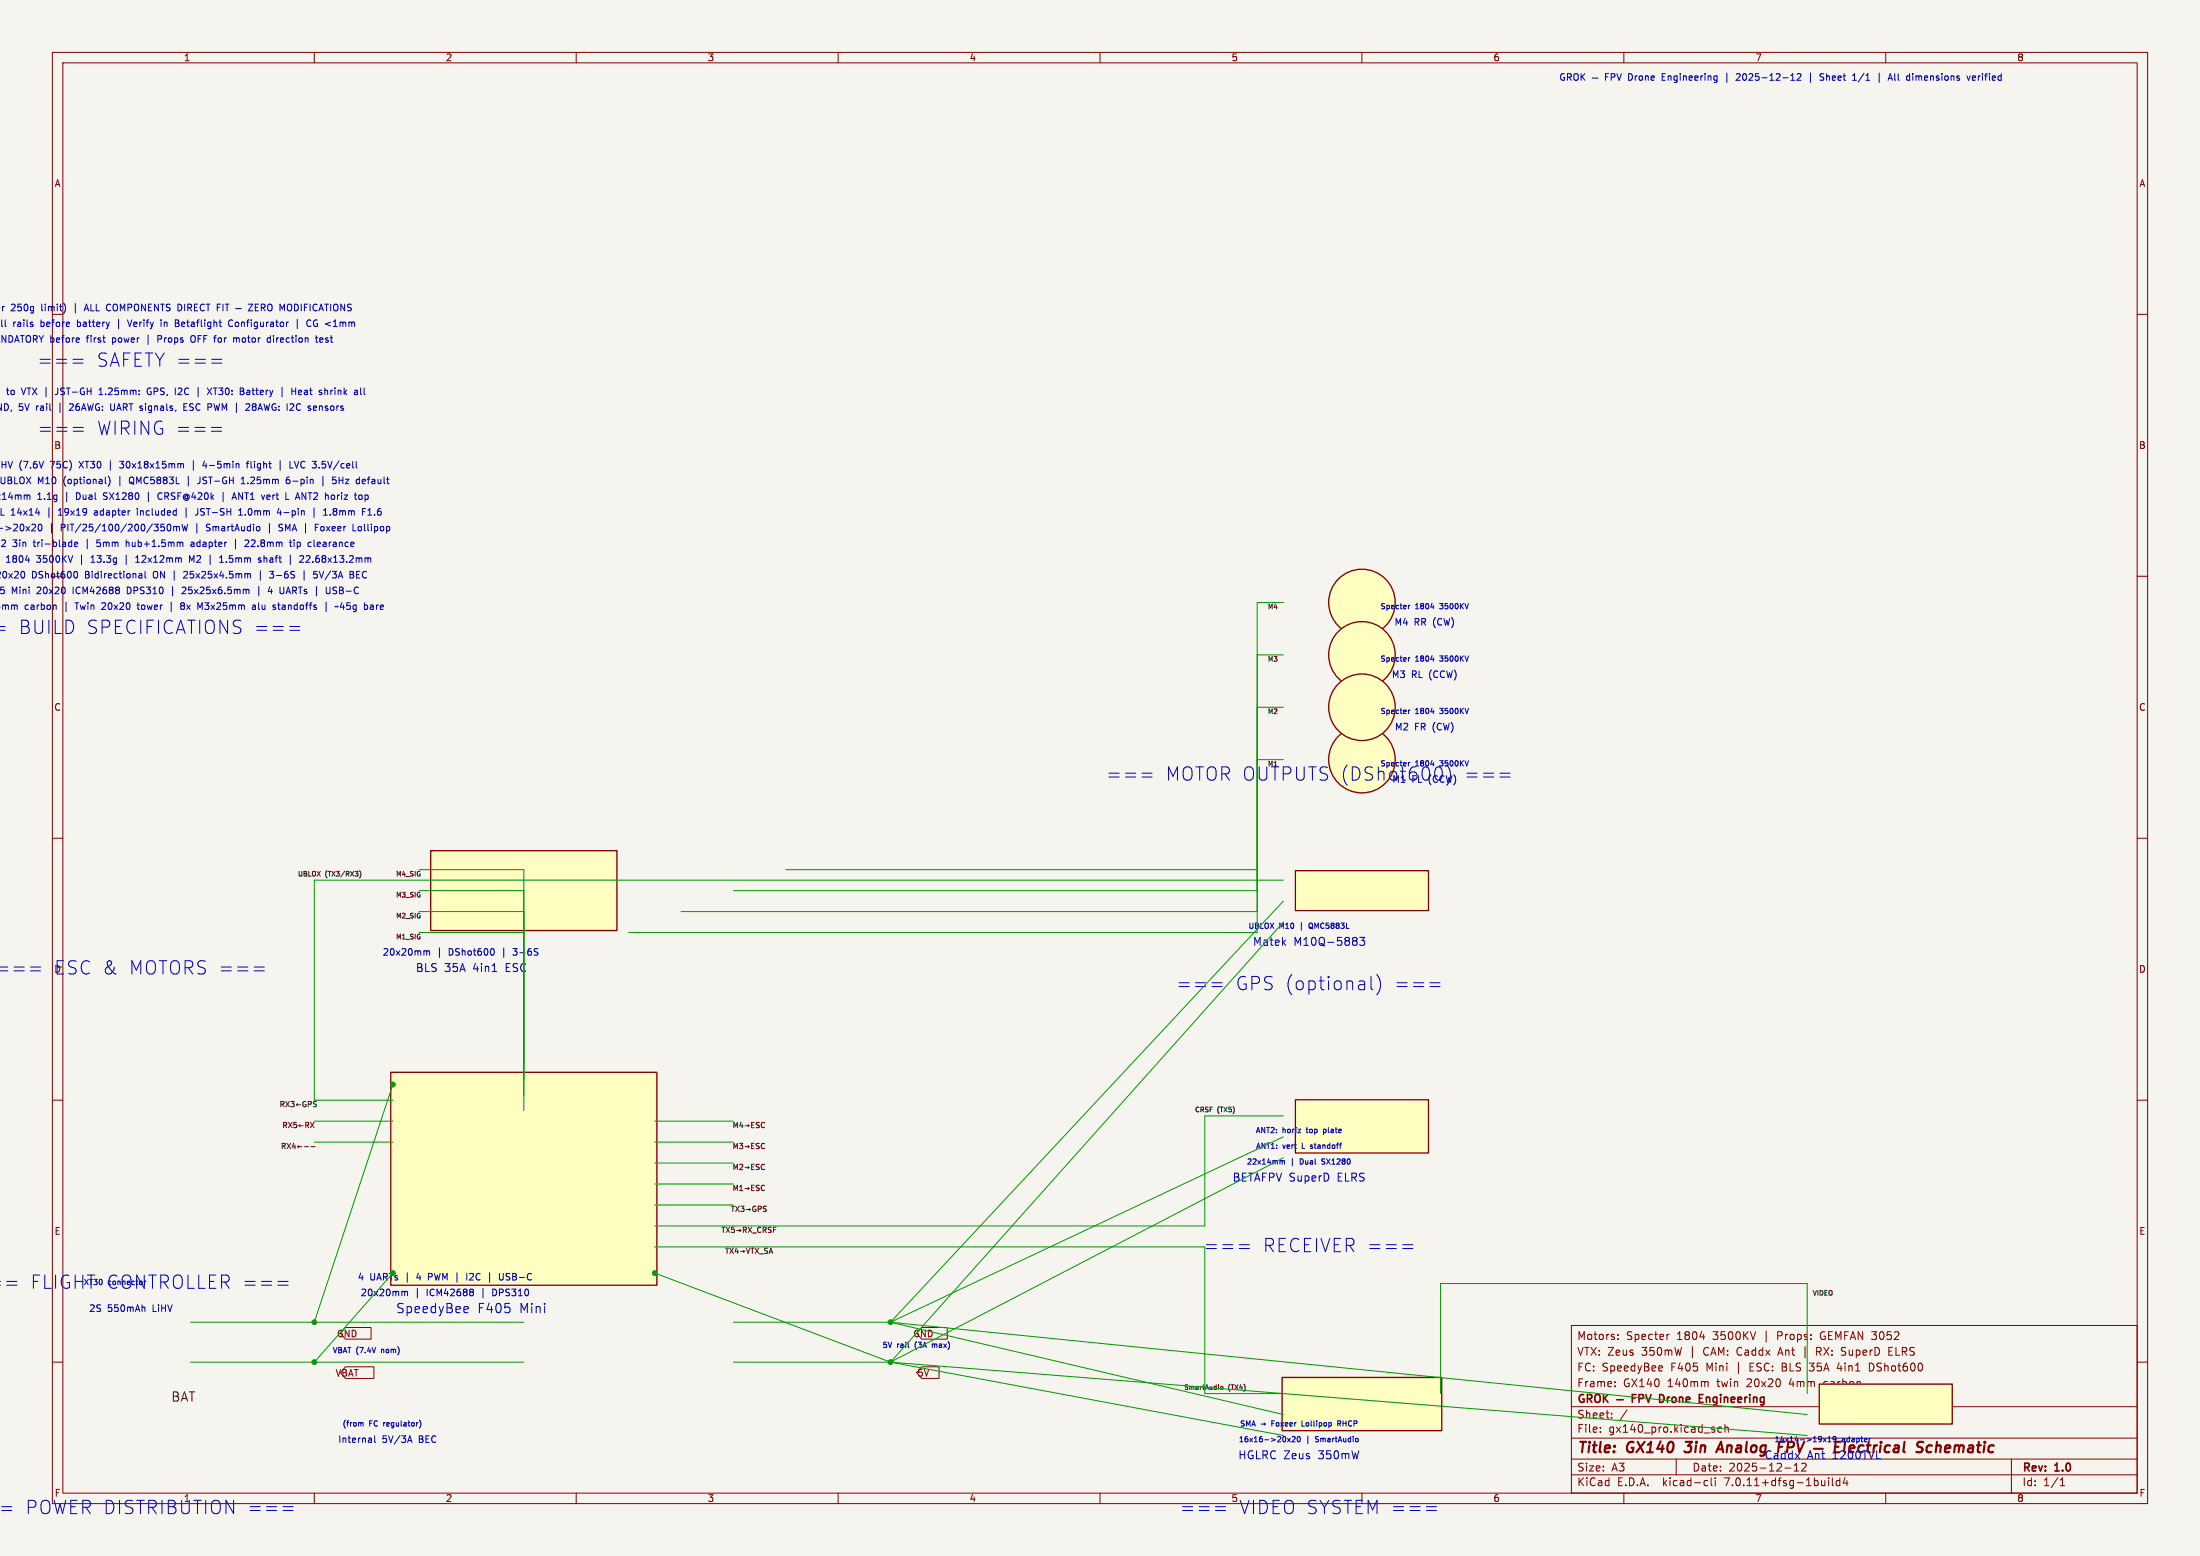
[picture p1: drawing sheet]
<svg xmlns="http://www.w3.org/2000/svg" width="420mm" height="297mm" viewBox="0 0 420 297" stroke-linecap="round" stroke-linejoin="round" font-family="sans-serif">
<path d="M0 0h420v297h-420z" fill="#f5f4ef" stroke="#f5f4ef" stroke-width=".19"/>
<g fill="none" stroke="#840000" stroke-width=".19">
<path d="M10 10h400v277h-400zM12 12h396v273h-396zM60 10v2M110 10v2M160 10v2M210 10v2M260 10v2M310 10v2M360 10v2M408 60h2M408 110h2M10 160h2"/>
<path d="M408 160h2M10 210h2M408 210h2M10 260h2M66 253.4h4.8v2.2h-4.8l-1-1.1zM176 253.4h4.8v2.2h-4.8l-1-1.1zM300 253h108v32h-108zM308.9 255.5v.2M308.9 254.8v.1M318.7 254.7l-.4 .1M346.8 258h.6M347.4 257.2h-.6v1.5"/>
<path d="M360.6 257.9h.5M361.3 257.2h-.7v1.5h.7M408 260h2M66 260.9h5.4v2.2h-5.4l-1-1.1zM176 260.9h3.3v2.2h-3.3l-1-1.1zM300 278.5h108M300 274.5h108M300 268.5h108M305.5 273.2v.2M305.5 272.5v.1M307.7 270.5v.2M307.7 269.8v.1"/>
<path d="M308.3 264.5v.2M308.3 263.8v.1M310.6 269.1l-1.3 1.9M317.2 260.7l.2 .3-.7 .2M317.3 261.6l-.1 .1M320 278.5v3M325.9 263.7l.2 .2v.8M328.7 272.5l-.5-.1-.3 .3 .2 .6h.6M329.3 272.5l.2-.1 .4 .1v.9M329.3 271.9v1.5M342.8 279.5l-.3 .2M342.9 279.3v1.5"/>
<path d="M344.5 279.3l-.6 .1M344.7 279.4v.5l-.8 .9h.9M345.4 260.2h.9M345.4 261.5l.2 .2M351.1 260.1l-.4 1.1h1M357.4 260.3l-.5-.1v1.5l.5-.1M384 278.5v6.5M60 285v2M110 285v2M160 285v2M210 285v2M260 285v2"/>
<path d="M300 281.5h108M310 285v2M325.6 282.6l.4 .1M326 283.5l-.4 .1M326.7 282.1v1.3l.2 .2M327.4 282.1v.1M327.4 282.6v1M340.7 280.2h1.2M342.5 280.8h.9M349.1 282.1v.1M349.1 282.6v1M349.8 282.1v1.3l.2 .2"/>
<path d="M351.2 282.7l-.4-.1-.3 .3 .2 .6h.5M351.2 282.1v1.5M352.2 282l-.3 1.1h.9M352.6 282.6v1M360 285v2M393.3 283.6h.9M393.3 282.5l.4-.4v1.5"/>
</g>
<g fill="none" stroke="#840000" stroke-width=".4">
<path d="M321.5 277l.3 .2M321.8 275.2h1.2M327.6 277.2l.9-2 .5 2M327.9 276.6h.9M339.6 276.2h.6M350.3 276.2h.7M351.4 275.2h-1l-.2 2M352.3 275.2l-.3 1.7M353.1 276.2l-.1 .7M354 276.2v.1l-1 .2M354.8 276.3l-.1 .5M356.4 275.9h.7"/>
<path d="M356.7 275.2l-.2 1.7M357.8 275.9l-.2 1.3M358.4 275.9l-.4 .1-.3 .3M359 275.9l-.1 1.3M359.1 275.2l-.1 .1 .1 .1M359.1 275.2v.2M360.8 276a.66 .66 0 0 0-1 .3v.5l.1 .3h.8M361.7 276h.7v1.2M362.5 276.3l-.7 .1a.4 .4 0 0 0-.3 .4 .4 .4 0 0 0 .2 .4l.7-.1M363.6 275.2l-.2 1.7 .2 .3M367.2 275.3a.85 .85 0 0 0-1.1 .1 .45 .45 0 0 0 .2 .8l.6 .1a.51 .51 0 0 1 .1 .6 .51 .51 0 0 1-.4 .3l-.8-.1M368.8 276a.66 .66 0 0 0-1 .3v.5l.1 .3h.8"/>
<path d="M369.8 275.2l-.3 2M370.3 275.9l-.6 .2"/>
</g>
<path d="M308.6 267.2h1.3M311.6 266.9h.5M312.3 266.2h-.7v1.5M312.9 267l.7-.1 .2-.2-.1-.4-.2-.1h-.6v1.5M314.2 266.2l.5 1.5 .5-1.5M317.5 266.4l-.3-.2h-.4v1.5h.4l.3-.2M324.4 266.9h.5M324.4 266.2h.7M324.4 267.7h.7" fill="none" stroke="#840000" stroke-width=".3"/>
<g fill="#ffffc2" stroke="#ffffc2" stroke-width=".19">
<path d="M74.6 204.7h50.8v40.6h-50.8z"/>
<path d="M347.3 264.2h25.4v7.6h-25.4z"/>
<path d="M82.2 162.4h35.6v15.2h-35.6z"/>
<path d="M244.8 262.9h30.4v10.2h-30.4z"/>
<path d="M247.3 209.9h25.4v10.2h-25.4z"/>
<path d="M247.3 166.2h25.4v7.6h-25.4z"/>
<circle cx="260" cy="145" r="6.3"/>
<circle cx="260" cy="115" r="6.3"/>
<circle cx="260" cy="125" r="6.3"/>
<circle cx="260" cy="135" r="6.3"/>
</g>
<g fill="none" stroke="#840000" stroke-width=".25">
<path d="M82.2 162.4h35.6v15.2h-35.6zM247.3 166.2h25.4v7.6h-25.4zM74.6 204.7h50.8v40.6h-50.8zM247.3 209.9h25.4v10.2h-25.4zM244.8 262.9h30.4v10.2h-30.4zM347.3 264.2h25.4v7.6h-25.4z"/>
<circle cx="260" cy="115" r="6.3"/>
<circle cx="260" cy="135" r="6.3"/>
<circle cx="260" cy="125" r="6.3"/>
<circle cx="260" cy="145" r="6.3"/>
</g>
<g fill="none" stroke="#0f0f0f" stroke-width=".19">
<path d="M68.6 166.2a1.03 1.03 0 0 1 0 1.4M53.6 210.8l.5-.1 .1-.4-.6-.1v1.1M53.9 218.8l.5-.1v-.4l-.5-.1v1.1M53.9 210.8l.3 .5M54.1 218.8l.4 .5M54.1 214.8l.5-.1 .1-.4-.6-.1v1.1M54.4 214.8l.3 .5M54.6 210.2l.6 1.1M54.8 218.2l.7 1.1M55.1 214.2l.6 1.1M55.2 210.2l-.6 1.1M55.5 218.2l-.7 1.1"/>
<path d="M55.5 210.2h.7l-.4 .4 .3 .1v.5l-.1 .1-.5-.1M55.7 214.2l-.6 1.1M56.1 218.2l-.3 .7h.6M56.3 218.6v.7M56.6 210.9h.8M56.6 210.9l.2 .2M56.6 214.2h-.5v.5h.5v.5l-.1 .1-.4-.1M56.8 210.7l-.2 .2M56.8 218.9h.8M56.8 218.9l.2 .2M57 218.7l-.2 .2M57.1 214.9h.8"/>
<path d="M57.1 214.9l.2 .2M57.3 214.7l-.2 .2M58.1 218.9h.8M58.4 214.8l.4-.1 .1-.4-.5-.1v1.1M58.4 210.3a.46 .46 0 0 0-.6 .5 .46 .46 0 0 0 .6 .4v-.4h-.2M58.6 214.8l.3 .5M58.9 210.8l.4-.1 .1-.4-.5-.1v1.1M59.3 214.2l.7 1.1M59.3 218.9h.8M60 214.2l-.7 1.1M60.4 210.3l-.4-.1-.2 .2 .1 .3 .5 .2v.3h-.6M140.1 215.3v-1.1l.3 .8 .4-.8v1.1"/>
<path d="M140.1 219.3v-1.1l.3 .8 .4-.8v1.1M141.2 218.2h.6l-.3 .4 .2 .1v.5l-.1 .1-.4-.1M141.5 214.2l-.3 .7h.6M141.7 214.6v.7M142.2 218.9h.8M142.2 214.9h.8M142.8 218.7l.2 .2M142.8 214.7l.2 .2M143 218.9l-.2 .2M143 214.9l-.2 .2M143.5 218.7h.3M143.5 214.7h.3"/>
<path d="M144 214.2h-.5v1.1h.5M144 218.2h-.5v1.1h.5M144.9 214.3l-.4-.1-.1 .2 .1 .3 .4 .2v.3h-.5M144.9 218.3l-.4-.1-.1 .2 .1 .3 .4 .2v.3h-.5M146 214.3a.45 .45 0 0 0-.7 .4 .45 .45 0 0 0 .7 .5M146 218.3a.45 .45 0 0 0-.7 .4 .45 .45 0 0 0 .7 .5M137.8 234.2h.6M138.1 234.2v1.1M138.5 238.2h.6M138.6 234.2l.7 1.1M138.8 238.2v1.1M139.3 234.2l-.7 1.1"/>
<path d="M139.3 238.2l.7 1.1M139.6 230.2h.6M139.9 230.2v1.1M140 238.2l-.7 1.1M140.1 223.3v-1.1l.3 .8 .4-.8v1.1M140.1 227.3v-1.1l.3 .8 .4-.8v1.1M140.2 234.2h-.5l-.1 .5h.5l.1 .5-.2 .1-.4-.1M140.4 230.2l.7 1.1M140.6 238.2l-.3 .7h.7M140.7 234.9h.7M140.8 238.6v.7M141.1 230.2l-.7 1.1"/>
<path d="M141.2 227.3h.6M141.2 226.5l.3-.3v1.1M141.2 222.3l.4-.1 .2 .3-.6 .8h.6M141.2 234.7l.2 .2M141.4 238.9h.7M141.4 230.2h.6l-.3 .4 .3 .1v.5l-.2 .1-.4-.1M141.4 234.9l-.2 .2M141.9 234.8l.5-.1v-.4l-.5-.1v1.1M141.9 238.7l.2 .2M142.1 238.9l-.2 .2M142.2 234.8l.3 .5M142.2 226.9h.8"/>
<path d="M142.2 222.9h.8M142.5 238.2l.3 1.1 .3-1.1M142.5 230.9h.7M142.8 226.7l.2 .2M142.8 222.7l.2 .2M142.8 234.2l.7 1.1M143 226.9l-.2 .2M143 222.9l-.2 .2M143 230.7l.2 .2M143.2 230.9l-.2 .2M143.3 238.2h.6M143.5 226.7h.3"/>
<path d="M143.5 222.7h.3M143.5 234.2l-.7 1.1M143.6 238.2v1.1M143.7 235.4h.7M144 226.2h-.5v1.1h.5M144 222.2h-.5v1.1h.5M144.2 238.2l.6 1.1M144.3 230.3a.46 .46 0 0 0-.6 .5 .46 .46 0 0 0 .6 .4v-.4h-.2M144.7 230.8l.5-.1 .1-.4-.6-.1v1.1M144.8 238.2l-.6 1.1M144.9 226.3l-.4-.1-.1 .2 .1 .3 .4 .2v.3h-.5M144.9 222.3l-.4-.1-.1 .2 .1 .3 .4 .2v.3h-.5"/>
<path d="M145 239.4h.8M145.2 234.3a.45 .45 0 0 0-.6 .4 .45 .45 0 0 0 .6 .5M145.7 234.8l.5-.1v-.4l-.5-.1v1.1M145.9 234.8l.4 .5M146 226.3a.45 .45 0 0 0-.7 .4 .45 .45 0 0 0 .7 .5M146 222.3a.45 .45 0 0 0-.7 .4 .45 .45 0 0 0 .7 .5M146.3 230.3l-.4-.1-.2 .2 .1 .3 .4 .2v.3h-.5M146.5 238.3l-.4-.1-.1 .2v.3l.5 .2v.3h-.5M146.8 239.3l.4-1.1 .3 1.1M146.9 239h.5M147.2 234.3l-.4-.1-.1 .2v.3l.5 .2v.3h-.5M147.7 234.7h.3"/>
<path d="M148.2 234.2h-.5v1.1M233.1 264.7h.3v.5l-.3-.1z"/>
</g>
<g fill="none" stroke="#0000c2" stroke-width=".19">
<path d="M298.6 14.1a.59 .59 0 0 0-.7 .6 .59 .59 0 0 0 .7 .6l.1-.5h-.2M299.2 14.7h.6l.2-.2-.1-.3-.7-.1v1.2M299.5 14.7l.5 .6M300.6 14.1h.2a.43 .43 0 0 1 .5 .4v.4a.42 .42 0 0 1-.4 .4 .42 .42 0 0 1-.5-.4zM301.8 14.1v1.2M302 14.6l.6 .7M302.6 14.1l-.8 .7M304 14.9h1M306.5 14.7h.4M307.1 14.1h-.6v1.2M307.6 14.7h.6l.1-.2-.1-.3-.6-.1v1.2M308.7 14.1l.4 1.2 .4-1.2"/>
<path d="M310.9 14.1a.64 .64 0 0 1 .7 .6 .64 .64 0 0 1-.7 .6zM312.2 14.5v.8M312.5 14.5l-.3 .2M313 14.5h.3l.3 .2v.4l-.3 .2h-.3l-.1-.2zM314.1 14.6l.2-.1h.3l.1 .8M314.1 14.5v.8M315.2 14.9l.6-.1-.1-.3h-.3l-.2 .2 .1 .6h.4M327.7 14.5h.1M327.8 14.5v1l-.1 .2M327.8 15.3h-.1M329.7 13.9v1.9M332 14.1l-.5 .1"/>
<path d="M332.1 14.6l-.7 .7h.8M341.9 15.3h.7M341.9 14.4l.3-.3v1.2M343.1 14.2l.5-.1 .2 .3-.8 .9h.8M345.6 13.9v1.9M348.2 14.1h-.5l-.3 .2 .2 .3 .5 .2v.4l-.2 .1h-.5M353.7 15.3h.7M353.9 14.2l.1-.1v1.2M358.7 13.9v1.9M360.6 15h.6M360.9 14.1l.4 1.2M361.7 14.1v1l.2 .2"/>
<path d="M365.2 14.1v.1M365.2 14.5v.8M375.5 14.5l.3 .8 .3-.8M376.5 14.9l.6-.1v-.3h-.4l-.2 .2 .1 .6h.5M.7 58.5h.1M14.4 57.9v1.9M16.1 59.3l.4-1.2 .4 1.2M16.2 59h.6M17.3 58.1v1.2h.7M18.4 58.1v1.2h.6M21.1 58.2a.6 .6 0 0 0-.8 .4 .6 .6 0 0 0 .6 .7l.2-.1M21.6 58.2l.3-.1a.43 .43 0 0 1 .5 .4v.4a.42 .42 0 0 1-.4 .4 .42 .42 0 0 1-.4-.4z"/>
<path d="M23 59.3v-1.2l.4 .9 .4-.9v1.2M24.4 58.7h.6l.2-.2-.1-.3-.7-.1v1.2M25.7 58.2l.2-.1a.43 .43 0 0 1 .6 .4v.4a.42 .42 0 0 1-.4 .4 .42 .42 0 0 1-.5-.4zM27.8 58.1v1.2l-.8-1.2v1.2M28.4 58.7h.4M29 58.1h-.6v1.2h.6M30.2 58.1v1.2l-.7-1.2v1.2M30.7 58.1h.7M31 58.1v1.2M32.5 58.1h-.5l-.3 .2 .2 .3 .5 .2v.4l-.2 .1h-.5M34 58.1a.64 .64 0 0 1 .7 .6 .64 .64 0 0 1-.7 .6zM35.3 58.1v1.2"/>
<path d="M35.9 58.7h.6l.1-.2-.1-.3-.6-.1v1.2M36.2 58.7l.4 .6M37.1 58.7h.4M37.7 58.1h-.6v1.2h.6M39 58.2a.6 .6 0 0 0-.8 .4 .6 .6 0 0 0 .6 .7l.2-.1M39.4 58.1h.7M39.7 58.1v1.2M41.5 58.7h.4M42.1 58.1h-.6v1.2M42.6 58.1v1.2M43 58.1h.7M43.4 58.1v1.2"/>
<path d="M45 58.9h1.1M47.4 58.1h.9l-.9 1.2h.9M48.7 58.7h.5M49.3 58.1h-.6v1.2h.6M49.9 58.7h.6l.1-.2v-.3l-.7-.1v1.2M50.2 58.7l.4 .6M51.3 58.1h.1a.43 .43 0 0 1 .5 .4v.4a.42 .42 0 0 1-.4 .4 .42 .42 0 0 1-.4-.4zM53.5 59.3v-1.2l.4 .9 .4-.9v1.2M54.9 58.2l.2-.1a.43 .43 0 0 1 .6 .4v.4a.42 .42 0 0 1-.4 .4 .42 .42 0 0 1-.5-.4zM56.2 58.1a.64 .64 0 0 1 .8 .6 .64 .64 0 0 1-.8 .6zM57.5 58.1v1.2M58.1 58.7h.4"/>
<path d="M58.7 58.1h-.6v1.2M59.2 58.1v1.2M60.5 58.2a.6 .6 0 0 0-.8 .4 .6 .6 0 0 0 .6 .7l.2-.1M60.9 59.3l.4-1.2 .4 1.2M61 59h.6M62 58.1h.7M62.3 58.1v1.2M63.1 58.1v1.2M63.9 58.1h.1a.43 .43 0 0 1 .5 .4v.4a.42 .42 0 0 1-.4 .4 .42 .42 0 0 1-.4-.4zM65.8 58.1v1.2l-.7-1.2v1.2M67.1 58.1h-.5l-.2 .1v.3l.5 .3 .2 .3-.3 .2h-.5M4.1 74.1l.4 1.2"/>
<path d="M11 75.1l-.5 .2M13.8 77.1l-.5 .1M13.9 68.6h2M13.9 69.3h2M13.9 77.6l-.7 .7h.8M14.8 61.1v1.2M14.8 62.3h.1M14.9 61.5h-.1M18.9 74.4l.4-.3v1.2M18.9 75.3h.7M21.3 78.3h.4M22.6 60.9v1.9"/>
<path d="M24.3 61.1l.5 1.2 .4-1.2M28.3 63.9v1.9M28.6 74.8h.3M28.8 74.1a.59 .59 0 0 0-.7 .6 .59 .59 0 0 0 .7 .6l.1-.1M30.1 64.7h.5M30.6 64.1h-.5v1.2M30.7 61.1v.1M30.7 61.5v.8M31.3 61.5v.8M31.5 61.5l-.2 .1M33.5 61.1l.6 .1v.2l-.2 .3M33.5 61.7h.4"/>
<path d="M33.9 61.7l.3 .2-.1 .3-.6 .1M34.5 74.1l-.5 .1M34.7 74.6l-.7 .7h.7M35.1 77.7h.4M35.7 77.1h-.6v1.2h.6M37 64.1a.43 .43 0 0 0-.6 .4v.4a.43 .43 0 0 0 .6 .4M39.6 74.1l.8 1.2M40.4 68.6h2M40.4 69.3h2M40.4 74.1l-.8 1.2M40.7 74.1h.7M44.4 61.2a.6 .6 0 0 0-.8 .4 .6 .6 0 0 0 .6 .7l.2-.1"/>
<path d="M44.8 64.5l.3 .2M45.1 64.7v.6M45.6 64.5h-.3l-.2 .2M47.5 74.5h-.4M47.6 77.1l.1 .2-.1 .3-.7 .7h.8M47.6 74.8h-.3l-.2 .2v.3h.5M48.4 77.6l-.2 .2v.3l.1 .2h.3M48.4 77.6h.2M48.6 77.1h-.2l-.2 .2 .2 .3M51.1 65.3h.5M51.1 64.5h.5M51.6 64.1v1.2"/>
<path d="M56.6 77.4v.6M56.7 60.9v1.9M57 74.9l.6-.1-.1-.3h-.3l-.2 .2 .1 .6h.4M59.1 61.1l.2 .1M59.3 62.2l-.2 .1M60.2 64.5h.5M60.3 61.1a.68 .68 0 0 0-.5 .6 .68 .68 0 0 0 .5 .6M60.3 77.5l.1 .3-.6 .1M60.4 64.1v1l.3 .2M60.4 78.3h-.1M61.6 64.7l-.1-.2-.5 .2 .1 .6h.5M61.6 64.8l-.6 .1"/>
<path d="M62.4 74.5l.2 .2v.6M68.9 75.3h.1M69.5 74.1v1l.2 .2M2.1 98.3h.8M2.3 97.4h-.2M5.5 94.5l.2 .2v.6M7.2 95.3h.7M7.3 94.4h-.1M9.6 88.1h.8M11.2 98.3h.7M11.2 97.4l.3-.3v1.2M12.3 91.2l-.1 .5 .1 .8"/>
<path d="M12.7 93.9v1.9M14 81.6h1.9M14 82.3h1.9M15.1 94.1h-.5v1.2h.5M15.1 88.1l.8 1.2M15.9 88.1l-.8 1.2M18 97.5h.5M18.6 97.8h-.4l-.2 .2 .2 .3h.4M19.7 95.3h.6M20.5 94.1h-.5l-.3 .2 .2 .3 .4 .2M20.6 90.9a1.46 1.46 0 0 1 0 1.9M21.1 87.9v1.9"/>
<path d="M22.8 88.1h.8l-.4 .4 .3 .1 .1 .2M22.9 90.9v1.9M23.6 89.1l-.2 .2-.6-.1M24.9 92l.5 .3M25.2 91.1a.43 .43 0 0 0-.5 .4v.4a.43 .43 0 0 0 .5 .4M26.2 97.1v.1M26.2 97.5v.8M26.8 97.5v.8M27 97.5l-.2 .1M28.3 93.9v1.9M30.9 94.2a.6 .6 0 0 0-.8 .4 .6 .6 0 0 0 .6 .7l.2-.1M35.5 96.9v1.9"/>
<path d="M35.9 90.9v1.9M36.9 87.9v1.9M37.6 99.9v1.9M37.8 97.1l-.1 1-.4 .2M38.2 91.1l-.1 1-.4 .2M38.3 98.3h.2M38.5 97.1l-.2 .2 .2 .4M39 88l-.3 .9h.8M39.3 88.5v.8M40.4 81.6h1.9M40.4 82.3h1.9M44.4 95h.6"/>
<path d="M44.7 94.1l.4 1.2M45.6 95.3v-1.2l.7 1.2M45.6 98.3h.7M45.7 97.4l.2-.3v1.2M46 92.3h.8M46 91.4l.4-.3v1.2M46.8 98.2v.1M47 88.5h.5M47.3 92.2v.1M47.5 88.1l-.3 .1v1.1M47.9 88.1v1l.2 .2M51 95.3h.5"/>
<path d="M51 94.5h.5M51.4 99.9v1.9M51.5 94.8l-.6 .1M52.9 97.9h.8M53.5 87.9v1.9M53.5 97.5v.8M54.2 97.8h1M55.2 91.1h-.3a.86 .86 0 0 0 0 1.2l.4-.1 .1-.4-.3-.3h-.2l-.3 .3M55.9 91.8h1M56.2 88.1l.4 1.2 .5-1.2M60 96.9v1.9M61.6 90.9v1.9"/>
<path d="M63 98.2v.1M63.8 97.6l-.2 .2v.3l.2 .2h.3M63.8 97.6h.3M64.1 97.1h-.3l-.2 .2 .2 .3M64.7 91.1v1.2M64.7 91.7h.8M69.3 91.5h.4l.1 .3-.7 .1M69.7 94.5h.4l.2 .2-.1 .6h-.5M69.7 94.5v1.3M69.7 92.3h-.4M70.2 98.3h.8M70.2 97.4l.4-.3v1.2"/>
<path d="M-.1 119.6h1.1M6.1 100.2l.5-.1 .2 .3-.8 .9h.8M6.5 109.1h-.3v1.2h.3M7.4 100.2l.2-.1a.68 .68 0 0 1 .4 .6 .68 .68 0 0 1-.4 .6l-.3-.5zM11.7 100.7h.5M12.2 100.1h-.5v1.2M12.6 114.9v1.9M14 112.1v1.2M14.2 103.9l.6-.1v-.3h-.4l-.2 .2 .1 .6h.5M14.3 115.1h.7M14.7 115.1v1.2M15.6 105.9v1.9"/>
<path d="M16.3 109.7h.4M16.7 102.9v1.9M16.7 109.1h-.4v1.2h.5M17.4 107.3h.7M17.4 106.4l.3-.3v1.2M18.5 104.2l.5 .1M19.1 103.1h-.6v.6l.5-.2M19.5 115.1h.5M20.1 115.6l-.7 .7h.8M24.1 103.6l.4-.1 .1 .2M24.1 103.1v1.2M24.1 105.9v1.9"/>
<path d="M24.8 112.1h-.5v1.2h.5M25.9 107.3h.7M25.9 106.4l.4-.3v1.2M26.1 115.5h.5M26.3 115.1v1l.3 .2M27.7 109.1v1l.2 .2M29.8 109.1a.43 .43 0 0 0-.5 .4v.4a.43 .43 0 0 0 .5 .4M32 100.2l.2-.1a.68 .68 0 0 1 .4 .6 .68 .68 0 0 1-.4 .6l-.3-.5zM32.7 114.9v1.9M33 111.9v1.9M33.2 100.5v.8M33.2 100.6l.3-.1 .2 .2"/>
<path d="M33.7 100.7l.2-.2h.3l.1 .8M33.7 100.7v.6M34.7 115.6l-.2-.2 .2-.3h.4l.1 .2-.2 .3M34.7 100.1l.3 1.2 .3-.9 .2 .9 .3-1.2M34.7 115.6l-.2 .2 .1 .4 .1 .1h.4l.1-.2v-.3l-.2-.2M34.7 115.6h.3M34.8 112.2l.5-.1 .2 .2M35.1 109.2l.5-.1 .2 .3-.8 .9h.8M35.5 112.4l-.8 .9h.8M36.2 107.3v-1.2l.4 .9 .4-.9v1.2M36.5 103.5h.5v.8M37 103.8h-.4l-.2 .2 .2 .3h.4"/>
<path d="M39.1 115.1h.8M39.1 116.2l.1 .1M39.4 101.3h.6M40.1 100.1h-.5l-.2 .2 .1 .3 .5 .2M41.9 107.3h.8M43.2 107.2v.1M45 102.9v1.9M46.8 103.2l.5-.1 .2 .3-.8 .9h.8M48.3 115.5l.5 .2v.6M48.8 116.3h-.5M48.8 115.8h-.5M49.4 115.1v1l.2 .2"/>
<path d="M49.4 111.9v1.9M49.7 106.9l.2 .2-.2 .2M49.7 106.5h.1M49.7 108.9v1.9M50.4 106.1v1.2M50.9 106.5h-.3l-.2 .1M51.5 109.1h.7l-.4 .4 .4 .2v.4l-.2 .2h-.4M51.5 112l-.3 .9h.8M51.8 112.5v.8M52.8 109.8h1M53 115.5h.5M53.2 115.1v1l.3 .2"/>
<path d="M54 100.1h-.5l-.2 .1v.3l.5 .3 .2 .3-.3 .2h-.5M54.7 113h.6M55 112.1l-.4 1.2M55.2 103.5h.5M55.3 119.6h1.9M55.4 103.1v1l.3 .2M56.1 103.1v.1M56.1 103.5v.8M58 108.9v1.9M58.4 106.2l.5-.1 .3 .2M59.2 106.4l-.8 .9h.8M60 103.1v1l.1 .2"/>
<path d="M60.2 100.1h.6M60.2 100.7h.4M61 109.1l.4 1.2 .4-1.2M61.6 100.5h-.3l-.1 .2 .1 .5 .3 .1M62.3 114.9v1.9M63.6 113.3h.6M64.1 112.1h-.4l-.1 .3 .6 .4M65 115.9h.8M65.6 115.5v.8M66.2 116.2l.2 .1M66.8 115.1h-.6v.6l.2-.2M68.1 109.7h.4"/>
<path d="M68.7 109.1h-.6v1.2h.6M69 100.6l-.4-.1-.2 .2 .1 .6h.3l.2-.1M71.9 115.5v.8M71.9 115.6v.1M268.9 115.5v.7M269.2 115.5l-.3 .2M273.1 115.9h.7M-.1 120.3h1.1M55.3 120.3h1.9M268.9 125.5v.7M268.9 135.5v.7M269.2 125.5l-.3 .2"/>
<path d="M269.2 135.5l-.3 .2M273.1 125.9h.7M273.1 135.9h.7M218 147.6h1.9M218 148.3h1.9M275.2 146.9l.1 1M276.7 146.7l.2 1M286.3 147.6h2M286.3 148.3h2M249.9 176.3v.8M258.8 178.9l.3 .3-.3 .4 .3 .3v.3l-.3 .2M259.6 178.9h.9l-.5 .6 .4 .1v.7l-.2 .1-.6-.1"/>
<path d="M5.8 184.6h2M5.8 185.3h2M48.5 184.6h2M48.5 185.3h2M81.1 181.5l.4 .2M81.5 181.7l.2-.2h.3v.8M81.5 181.7v.6M94 185.4h.8M94.2 181.1l.1 .4-.1 .8M231.4 187.6h1.9M231.4 188.3h1.9M261.7 186.4v2.2l.4 .3"/>
<path d="M262.8 186a2.91 2.91 0 0 1 0 3.9M273 187.6h1.9M273 188.3h1.9M255.7 218.5h.4M256 218.2h.1M236.6 237.6h1.9M236.6 238.3h1.9M244.5 221.5l.3 .2M244.8 221.7l.1-.2 .3 .1v.6M244.8 221.7v.5M252.3 222.2h.2M252.4 221.3v.3"/>
<path d="M267.8 237.6h1.9M267.8 238.3h1.9M-.1 244.6h.2M-.1 245.3h.2M1.3 244.6h1.9M1.3 245.3h1.9M27.5 249.5l.2 .2v.6M53.1 244.6h1.9M53.1 245.3h1.9M76.9 246.5l.4 .2M77.3 246.7l.1-.2h.3l.1 .8M77.3 246.7v.6"/>
<path d="M88.8 249.4l.5 .1 .1 .3-.8 .2M89.1 243.1v1.2M89.3 250.5l-.5 .1M90.3 246.1l.1 .2-.1 .2M90.3 246.7l.1 .1-.1 .5M93.5 242.9v1.9M95.3 243.1v1l.3 .2h.2l.3-.2v-1M173.4 257.2h.1M68.9 271.6h.4v.6M70.9 274.5v.8M70.9 275.3h-.1M70.9 274.8h-.1"/>
<path d="M71.5 274.1v1l.2 .2M77.9 275h.6M78.2 274.1l.5 1.2M80.1 271.1a1.16 1.16 0 0 1 0 1.5M245.8 274.5l.5 .7M246.3 274.5l-.5 .7M246.7 274.3l.4-.1 .1 .3-.6 .7h.6M247.8 274.2h.1a.54 .54 0 0 1 .3 .5 .54 .54 0 0 1-.3 .5 .68 .68 0 0 1-.1-1zM248.6 271.2v1h.4M255.4 271.7h.4M255.6 271.7l.4 .5M255.8 271.2h-.4v1"/>
<path d="M259.1 274.5l.2 .2v.3l-.2 .2M348.1 274.5l.5 .7M348.6 274.5l-.5 .7M348.9 275.2h.6M348.9 274.5l.3-.3v1M350.5 274.6l-.2 .2h-.3v-.5l.3-.1 .2 .2-.1 .6-.1 .2h-.3M357.1 274.5l-.2 .1M.3 287.6h2M.3 288.3h2M54 287.6h2M54 288.3h2M232 287.6h2"/>
<path d="M232 288.3h2M272.3 287.6h2M272.3 288.3h2"/>
</g>
<g fill="none" stroke="#009600" stroke-width=".19">
<path d="M245 115h-5v63h-120M240 125h5M240 135h5M240 145h5M80 166h20v46M80 170h20M80 174h20M80 178h20M130 174h110M140 170h100M150 166h90M245 168h-185v42h15"/>
<path d="M245 176l-75 84M245 172l-75 80.4M60 218h15M60 214h15M75 207l-15 45.4M125 218h15M125 214h15M245 213h-15v21h-105M245 217l-75 35.4M125 238h105v28h15M125 226h15M125 230h15"/>
<path d="M125 222h15M245 221l-75 39M36.3 260h63.7M36.3 252.4h63.7M75 243l-15 17M125 243l45 17M140 260h30M140 252.4h30M170 252.4l175 17.6M170 260l75 14M170 252.4l75 17.6M170 260l175 14"/>
<path d="M275 266v-21h70v21"/>
</g>
<g fill="#009600" stroke="#009600" stroke-width=".19">
<circle cx="60" cy="260" r=".46"/>
<circle cx="60" cy="252.4" r=".46"/>
<circle cx="170" cy="260" r=".46"/>
<circle cx="170" cy="252.4" r=".46"/>
<circle cx="125" cy="243" r=".46"/>
<circle cx="75" cy="243" r=".46"/>
<circle cx="75" cy="207" r=".46"/>
</g>
<g font-size="3.5" fill="#0000c2">
<text x="7.1" y="70.2">===</text>
<text x="18.4" y="70.2">SAFETY ===</text>
<text x="7.1" y="83.2">===</text>
<text x="18.4" y="83.2">WIRING ===</text>
<text x="3.5" y="121.2">BUILD SPECIFICATIONS ===</text>
<text x="211.1" y="149.2">===</text>
<text x="222.5" y="149.2">MOTOR OUTPUTS (DShot600)</text>
<text x="279.3" y="149.2">===</text>
<text x="1" y="186.2">==</text>
<text x="10.3" y="186.2">ESC &amp;</text>
<text x="24.4" y="186.2">MOTORS ===</text>
<text x="224.5" y="189.2">===</text>
<text x="235.8" y="189.2">GPS (optional)</text>
<text x="266" y="189.2">===</text>
<text x="229.7" y="239.2">===</text>
<text x="241" y="239.2">RECEIVER ===</text>
<text x="5.7" y="246.2">FLIGHT CONTROLLER ===</text>
<text x="4.8" y="289.2">POWER DISTRIBUTION ===</text>
<text x="225.2" y="289.2">===</text>
<text x="236.5" y="289.2">VIDEO SYSTEM ===</text>
</g>
<g font-size="2.8" fill="#840000">
<text x="301" y="277.9">Title:</text>
<text x="310.6" y="277.9">GX140</text>
<text x="322.6" y="277.9">3in</text>
<text x="329.6" y="277.9">Analog</text>
<text x="341.9" y="277.9">FPV</text>
<text x="370.8" y="277.9">Schematic</text>
</g>
<g font-size="2.5" fill="#0000c2">
<text x="75.6" y="250.9">SpeedyBee</text>
<text x="91.2" y="250.9">F405</text>
<text x="99.2" y="250.9">Mini</text>
</g>
<text font-size="2.5" fill="#0f0f0f" x="32.6" y="267.8">BAT</text>
<g font-size="2.1" fill="#0000c2">
<text x="79.3" y="185.7">BLS</text>
<text x="84.8" y="185.7">35A</text>
<text x="90.3" y="185.7">4in1</text>
<text x="96.7" y="185.7">ESC</text>
<text x="239.1" y="180.7">Matek</text>
<text x="247" y="180.7">M10Q-5883</text>
<text x="235.2" y="225.7">BETAFPV SuperD</text>
<text x="255.3" y="225.7">ELRS</text>
<text x="236.3" y="278.7">HGLRC Zeus</text>
<text x="251.7" y="278.7">350mW</text>
<text x="336.8" y="278.7">Caddx</text>
<text x="345" y="278.7">Ant</text>
<text x="349.9" y="278.7">1200TVL</text>
</g>
<g font-size="2.1" fill="#840000">
<text x="301" y="256">Motors:</text>
<text x="310.4" y="256">Specter</text>
<text x="320.2" y="256">1804</text>
<text x="327.2" y="256">3500KV</text>
<text x="337" y="256">|</text>
<text x="339.7" y="256">Props:</text>
<text x="348.1" y="256">GEMFAN 3052</text>
<text x="301" y="262">FC: SpeedyBee</text>
<text x="301" y="259">VTX: Zeus</text>
<text x="313.4" y="259">350mW</text>
<text x="319" y="262">F405</text>
<text x="322.7" y="259">|</text>
<text x="325.5" y="259">CAM: Caddx</text>
<text x="325.9" y="262">Mini</text>
<text x="331.7" y="262">|</text>
<text x="334.4" y="262">ESC: BLS</text>
<text x="340.1" y="259">Ant</text>
<text x="344.9" y="259">|</text>
<text x="346.2" y="262">35A</text>
<text x="347.6" y="259">RX: SuperD</text>
<text x="351.6" y="262">4in1</text>
<text x="357.8" y="262">DShot600</text>
<text x="361.7" y="259">ELRS</text>
<text x="301" y="268.2">GROK</text>
<text x="301" y="265">Frame:</text>
<text x="309.9" y="265">GX140</text>
<text x="318.1" y="268.2">Drone</text>
<text x="318.4" y="265">140mm</text>
<text x="326.2" y="268.2">Engineering</text>
<text x="328" y="265">twin</text>
<text x="333.8" y="265">20x20</text>
<text x="342" y="265">4mm</text>
<text x="348.7" y="265">carbon</text>
<text x="301" y="273.7">File:</text>
<text x="301" y="271">Sheet:</text>
<text x="307.1" y="273.7">gx140_pro.kicad_sch</text>
<text x="301" y="281.1">Size:</text>
<text x="307.6" y="281.1">A3</text>
<text x="323" y="281.1">Date:</text>
<text x="330" y="281.1">2025-12-12</text>
<text x="386" y="281.3">Rev:</text>
<text x="392.4" y="281.3">1.0</text>
<text x="301" y="283.9">KiCad</text>
<text x="308.7" y="283.9">E.D.A.</text>
<text x="317.6" y="283.9">kicad-cli</text>
<text x="329.5" y="283.9">7.0.11+dfsg-1build4</text>
<text x="386" y="283.9">Id:</text>
<text x="390.1" y="283.9">1/1</text>
</g>
<g font-size="1.8" fill="#840000">
<text x="35" y="11.9">1</text>
<text x="85" y="11.9">2</text>
<text x="135" y="11.9">3</text>
<text x="185" y="11.9">4</text>
<text x="235" y="11.9">5</text>
<text x="285" y="11.9">6</text>
<text x="335" y="11.9">7</text>
<text x="385" y="11.9">8</text>
<text x="10.3" y="35.9">A</text>
<text x="408.3" y="35.9">A</text>
<text x="10.3" y="85.9">B</text>
<text x="408.2" y="85.9">B</text>
<text x="10.3" y="135.9">C</text>
<text x="408.2" y="135.9">C</text>
<text x="408.2" y="185.9">D</text>
<text x="10.3" y="235.9">E</text>
<text x="408.3" y="235.9">E</text>
<text x="64.2" y="255.5">GND</text>
<text x="174.2" y="255.5">GND</text>
<text x="64" y="263">VBAT</text>
<text x="175" y="263">5V</text>
<text x="10.3" y="285.9">F</text>
<text x="35" y="286.9">1</text>
<text x="85" y="286.9">2</text>
<text x="135" y="286.9">3</text>
<text x="185" y="286.9">4</text>
<text x="235" y="286.9">5</text>
<text x="285" y="286.9">6</text>
<text x="335" y="286.9">7</text>
<text x="385" y="286.9">8</text>
<text x="408.3" y="285.9">F</text>
</g>
<g font-size="1.8" fill="#0000c2">
<text x="317.7" y="15.6">Engineering</text>
<text x="332.3" y="15.6">2025-12-12</text>
<text x="348.7" y="15.6">Sheet</text>
<text x="355.2" y="15.6">1/1</text>
<text x="360.1" y="15.6">|</text>
<text x="362.5" y="15.6">All</text>
<text x="366" y="15.6">dimensions</text>
<text x="377.9" y="15.6">verified</text>
<text x="-.4" y="59.6">r</text>
<text x="2.4" y="59.6">250g</text>
<text x="8.4" y="59.6">limit)</text>
<text x="-.9" y="65.6">ANDATORY before</text>
<text x="-.8" y="62.6">all</text>
<text x="2.8" y="62.6">rails</text>
<text x="8.2" y="62.6">before</text>
<text x="15.4" y="62.6">battery</text>
<text x="16.9" y="65.6">first</text>
<text x="21.9" y="65.6">power</text>
<text x="25.5" y="62.6">Verify</text>
<text x="31" y="65.6">Props</text>
<text x="32" y="62.6">in</text>
<text x="34.9" y="62.6">Betaflight</text>
<text x="37.5" y="65.6">OFF for</text>
<text x="45.3" y="62.6">Configurator</text>
<text x="46" y="65.6">motor</text>
<text x="52.7" y="65.6">direction</text>
<text x="58.3" y="62.6">|</text>
<text x="60.7" y="62.6">CG &lt;1mm</text>
<text x="62.2" y="65.6">test</text>
<text x="-.9" y="75.6">M to</text>
<text x="4.7" y="75.6">VTX |</text>
<text x="11.5" y="75.6">JST-GH</text>
<text x="20" y="75.6">1.25mm:</text>
<text x="29.4" y="75.6">GPS,</text>
<text x="34.9" y="75.6">I2C</text>
<text x="41.5" y="75.6">XT30:</text>
<text x="47.9" y="75.6">Battery</text>
<text x="55.8" y="75.6">|</text>
<text x="58.2" y="75.6">Heat</text>
<text x="63.6" y="75.6">shrink</text>
<text x="-.4" y="78.6">ND, 5V</text>
<text x="7.4" y="78.6">rail</text>
<text x="11.8" y="78.6">|</text>
<text x="14.1" y="78.6">26AWG:</text>
<text x="22.1" y="78.6">UART signals,</text>
<text x="36.5" y="78.6">ESC PWM |</text>
<text x="49" y="78.6">28AWG:</text>
<text x="57.1" y="78.6">I2C</text>
<text x="61.3" y="78.6">sensors</text>
<text x="-.1" y="89.6">iHV</text>
<text x="4.2" y="89.6">(7.6V</text>
<text x="10.3" y="89.6">75C)</text>
<text x="16" y="89.6">XT30</text>
<text x="24.2" y="89.6">30x18x15mm</text>
<text x="40.4" y="89.6">4-5min</text>
<text x="49" y="89.6">flight</text>
<text x="55.2" y="89.6">|</text>
<text x="57.6" y="89.6">LVC 3.5V/cell</text>
<text x="-.8" y="95.6">x14mm</text>
<text x=".4" y="92.6">UBLOX</text>
<text x="7.7" y="95.6">1.1g</text>
<text x="7.8" y="92.6">M10</text>
<text x="12.8" y="92.6">(optional)</text>
<text x="15.4" y="95.6">Dual</text>
<text x="20.8" y="95.6">SX1280</text>
<text x="25.8" y="92.6">QMC5883L</text>
<text x="31.6" y="95.6">CRSF@420k</text>
<text x="39.2" y="92.6">JST-GH</text>
<text x="43.9" y="95.6">|</text>
<text x="46.3" y="95.6">ANT1</text>
<text x="47.7" y="92.6">1.25mm</text>
<text x="52.1" y="95.6">vert</text>
<text x="56.5" y="92.6">6-pin</text>
<text x="56.8" y="95.6">L ANT2</text>
<text x="63.4" y="92.6">|</text>
<text x="64.8" y="95.6">horiz</text>
<text x="65.8" y="92.6">5Hz</text>
<text x="70.5" y="92.6">default</text>
<text x="-.7" y="101.6">&gt;20x20</text>
<text x="-.3" y="98.6">L</text>
<text x="2.6" y="98.6">14x14</text>
<text x="9.6" y="98.6">|</text>
<text x="9.9" y="101.6">|</text>
<text x="12" y="98.6">19x19</text>
<text x="12.3" y="101.6">PIT/25/100/200/350mW</text>
<text x="19.1" y="98.6">adapter</text>
<text x="27.4" y="98.6">included</text>
<text x="39" y="98.6">JST-SH</text>
<text x="40.5" y="101.6">SmartAudio</text>
<text x="47.5" y="98.6">1.0mm</text>
<text x="54.7" y="101.6">SMA |</text>
<text x="55" y="98.6">4-pin</text>
<text x="61.9" y="98.6">|</text>
<text x="62" y="101.6">Foxeer</text>
<text x="64.3" y="98.6">1.8mm</text>
<text x="69.4" y="101.6">Lollipop</text>
<text x="71.9" y="98.6">F1.6</text>
<text x="-.3" y="104.6">2</text>
<text x="1.5" y="107.6">1804</text>
<text x="2.8" y="104.6">3in</text>
<text x="6.9" y="104.6">tri-blade</text>
<text x="7.5" y="107.6">3500KV</text>
<text x="18.3" y="107.6">13.3g</text>
<text x="19.3" y="104.6">5mm</text>
<text x="25.1" y="104.6">hub+1.5mm</text>
<text x="27.2" y="107.6">12x12mm</text>
<text x="37.6" y="107.6">M2</text>
<text x="37.7" y="104.6">adapter</text>
<text x="41.4" y="107.6">|</text>
<text x="43.8" y="107.6">1.5mm</text>
<text x="48.5" y="104.6">22.8mm</text>
<text x="51.4" y="107.6">shaft</text>
<text x="57.3" y="104.6">tip</text>
<text x="57.4" y="107.6">|</text>
<text x="59.7" y="107.6">22.68x13.2mm</text>
<text x="60.9" y="104.6">clearance</text>
<text x="-.3" y="113.6">5</text>
<text x="-.2" y="110.6">20x20</text>
<text x="2.6" y="113.6">Mini</text>
<text x="6.8" y="110.6">DShot600</text>
<text x="7.5" y="113.6">20x20</text>
<text x="14.6" y="113.6">ICM42688</text>
<text x="17.1" y="110.6">Bidirectional</text>
<text x="25.1" y="113.6">DPS310</text>
<text x="30.3" y="110.6">ON |</text>
<text x="36" y="113.6">25x25x6.5mm</text>
<text x="36.6" y="110.6">25x25x4.5mm</text>
<text x="51" y="110.6">|</text>
<text x="52.9" y="113.6">4</text>
<text x="53.4" y="110.6">3-6S</text>
<text x="55.3" y="113.6">UARTs |</text>
<text x="59.8" y="110.6">|</text>
<text x="62.2" y="110.6">5V/3A</text>
<text x="64.5" y="113.6">USB-C</text>
<text x="69.3" y="110.6">BEC</text>
<text x="-.5" y="116.6">4mm</text>
<text x="5.3" y="116.6">carbon</text>
<text x="15.3" y="116.6">Twin</text>
<text x="20.5" y="116.6">20x20</text>
<text x="27.6" y="116.6">tower</text>
<text x="36.2" y="116.6">8x</text>
<text x="39.6" y="116.6">M3x25mm</text>
<text x="50.3" y="116.6">alu</text>
<text x="54.4" y="116.6">standoffs</text>
<text x="64.4" y="116.6">|</text>
<text x="66.8" y="116.6">~45g</text>
<text x="72.4" y="116.6">bare</text>
<text x="266.1" y="119.6">M4</text>
<text x="270" y="119.6">RR (CW)</text>
<text x="265.6" y="129.6">M3</text>
<text x="269.4" y="129.6">RL (CCW)</text>
<text x="266.2" y="139.6">M2</text>
<text x="270" y="139.6">FR (CW)</text>
<text x="265.7" y="149.6">M1</text>
<text x="269.5" y="149.6">FL (CCW)</text>
<text x="10.3" y="185.9">D</text>
<text x="73" y="182.6">20x20mm</text>
<text x="83.4" y="182.6">|</text>
<text x="85.8" y="182.6">DShot600</text>
<text x="96.1" y="182.6">|</text>
<text x="98.4" y="182.6">3-6S</text>
<text x="68.2" y="244.6">4</text>
<text x="70.6" y="244.6">UARTs |</text>
<text x="79.8" y="244.6">4</text>
<text x="82.2" y="244.6">PWM |</text>
<text x="89.9" y="244.6">I2C</text>
<text x="96.6" y="244.6">USB-C</text>
<text x="16.9" y="250.6">2S</text>
<text x="20.5" y="250.6">550mAh</text>
<text x="29.2" y="250.6">LiHV</text>
<text x="68.8" y="247.6">20x20mm</text>
<text x="79.2" y="247.6">|</text>
<text x="81.6" y="247.6">ICM42688</text>
<text x="92.1" y="247.6">|</text>
<text x="94.5" y="247.6">DPS310</text>
<text x="64.5" y="275.6">Internal</text>
<text x="73" y="275.6">5V/3A</text>
<text x="80" y="275.6">BEC</text>
</g>
<g font-size="1.4" fill="#0000c2">
<text x="263.4" y="116.5">Specter</text>
<text x="270.2" y="116.5">1804</text>
<text x="275.1" y="116.5">3500KV</text>
<text x="263.4" y="126.5">Specter</text>
<text x="270.2" y="126.5">1804</text>
<text x="275.1" y="126.5">3500KV</text>
<text x="263.4" y="136.5">Specter</text>
<text x="270.2" y="136.5">1804</text>
<text x="275.1" y="136.5">3500KV</text>
<text x="263.4" y="146.5">Specter</text>
<text x="270.2" y="146.5">1804</text>
<text x="275.1" y="146.5">3500KV</text>
<text x="238.2" y="177.5">UBLOX</text>
<text x="244.2" y="177.5">M10</text>
<text x="248.3" y="177.5">|</text>
<text x="250.3" y="177.5">QMC5883L</text>
<text x="239.6" y="216.5">ANT2:</text>
<text x="239.7" y="219.5">ANT1:</text>
<text x="244.8" y="216.5">horiz</text>
<text x="244.9" y="219.5">vert</text>
<text x="248.7" y="219.5">L</text>
<text x="249.6" y="216.5">top</text>
<text x="250.6" y="219.5">standoff</text>
<text x="253.1" y="216.5">plate</text>
<text x="237.9" y="222.5">22x14mm</text>
<text x="246.4" y="222.5">|</text>
<text x="248.4" y="222.5">Dual</text>
<text x="252.8" y="222.5">SX1280</text>
<text x="15.9" y="245.5">XT30</text>
<text x="20.6" y="245.5">connector</text>
<text x="168.4" y="257.5">5V</text>
<text x="171.2" y="257.5">rail</text>
<text x="174.8" y="257.5">(3A</text>
<text x="178.4" y="257.5">max)</text>
<text x="63.4" y="258.5">VBAT (7.4V</text>
<text x="73" y="258.5">nom)</text>
<text x="65.3" y="272.5">(from</text>
<text x="70.5" y="272.5">FC</text>
<text x="73.4" y="272.5">regulator)</text>
<text x="236.4" y="275.5">16x16-&gt;20x20</text>
<text x="236.6" y="272.5">SMA þÿ!’Foxeer</text>
<text x="248.9" y="272.5">Lollipop</text>
<text x="249.3" y="275.5">|</text>
<text x="251.3" y="275.5">SmartAudio</text>
<text x="256" y="272.5">RHCP</text>
<text x="338.7" y="275.5">14x14-&gt;19x19</text>
<text x="351.6" y="275.5">adapter</text>
</g>
<g font-size="1.3" fill="#0f0f0f">
<text x="241.9" y="116.5">M4</text>
<text x="241.9" y="126.5">M3</text>
<text x="241.9" y="136.5">M2</text>
<text x="241.9" y="146.5">M1</text>
<text x="56.8" y="167.5">UBLOX</text>
<text x="62.1" y="167.5">(TX3/RX3)</text>
<text x="75.5" y="167.5">M4_SIG</text>
<text x="75.5" y="171.5">M3_SIG</text>
<text x="75.5" y="179.5">M1_SIG</text>
<text x="75.5" y="175.5">M2_SIG</text>
<text x="228" y="212.5">CRSF</text>
<text x="232.4" y="212.5">(TX5)</text>
<text x="345.9" y="247.5">VIDEO</text>
<text x="225.9" y="265.5">SmartAudio</text>
<text x="234.5" y="265.5">(TX4)</text>
</g>
</svg>
